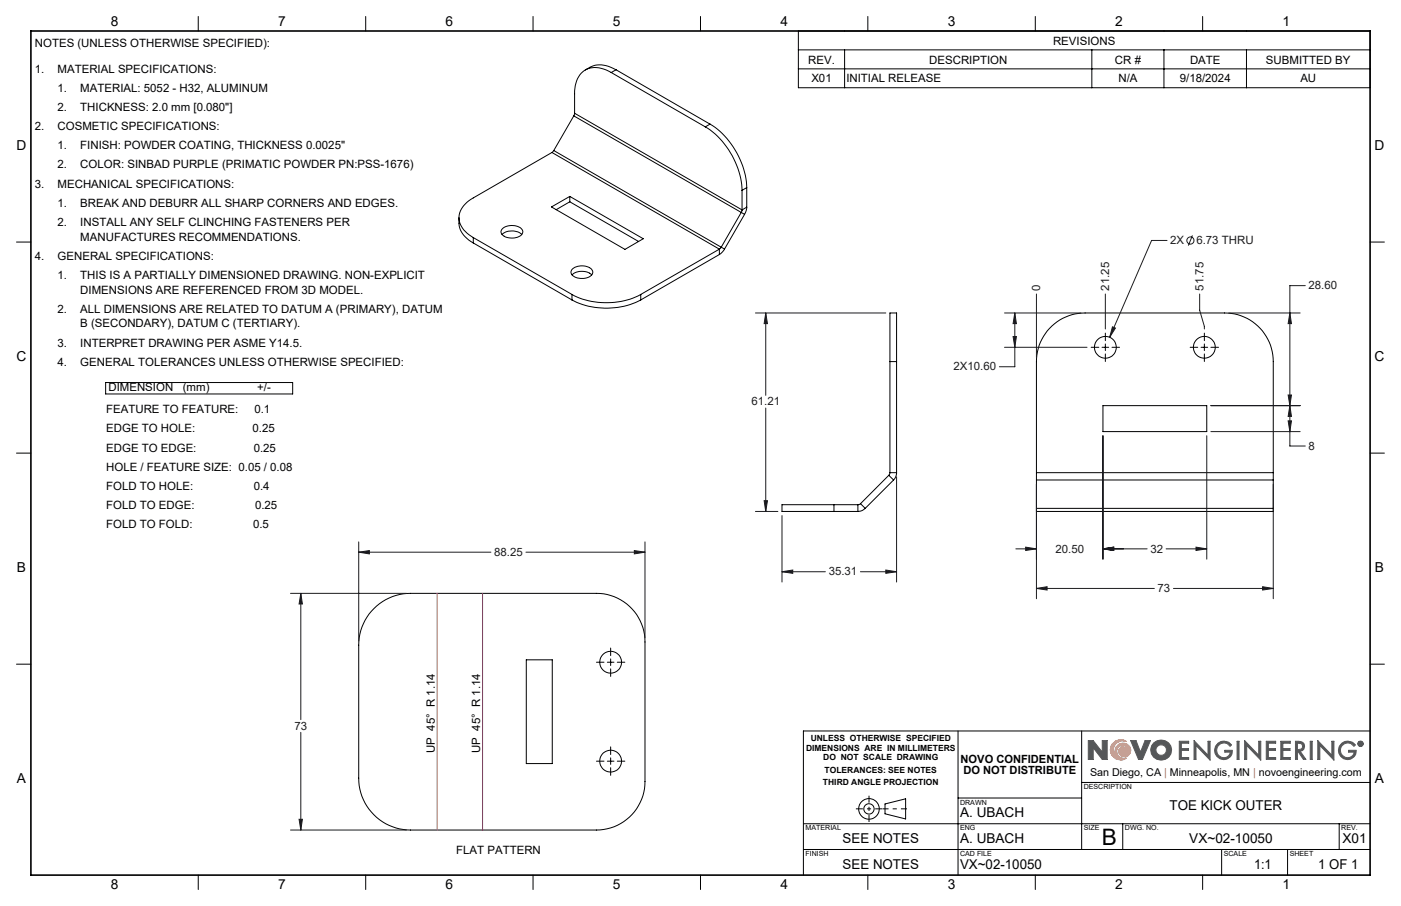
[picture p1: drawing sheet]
<svg xmlns="http://www.w3.org/2000/svg" width="432mm" height="279mm" viewBox="0 0 432 279" stroke-linecap="round" stroke-linejoin="round" font-family="sans-serif">
<g fill="none" stroke="#000" stroke-width=".31">
<path d="M61.1 5.1v4.5M112.7 5.1v4.5M164.3 5.1v4.5M215.9 5.1v4.5M267.5 5.1v4.5M319.1 5.1v4.5M370.7 5.1v4.5M176.8 35.7l-6.1 10.7M176.8 35.7l51.7 29.8M177.1 34.9l-.3 .8M177.1 34.9l51.6 29.8M188.4 22.4a7.6 7.6 0 0 0-8.8-.3 8.5 8.5 0 0 0-2.5 6.8v6"/>
<path d="M188.4 22.4l29 16.7M189.9 21.5a8 8 0 0 0-9.5 .1M189.9 21.5l-1.5 .9M189.9 21.5l28.9 16.8M217.4 39.1a25 25 0 0 1 11.3 19.6M218.8 38.3a25 25 0 0 1 11.4 19.6M218.8 38.3l-1.4 .8M170.1 47l-24.2 14a6.6 6.6 0 0 0-4 8.2 9.4 9.4 0 0 0 4 4.1M170.1 47l51.6 29.8M170.7 46.4l-.6 .6M170.7 46.4l51.6 29.8M228.7 58.7v6"/>
<path d="M230.2 57.9l-1.5 .8M230.2 57.9v6M5.1 74.6h4.4M141.5 67.1a7.4 7.4 0 0 0 4.4 7.8M145.9 73.3l30.4 17.5M145.9 73.3v1.6M145.9 74.9l30.4 17.6M154.7 72.3a4.8 4.8 0 0 1 6.1 0M154.9 70.5a4.6 4.6 0 0 1 6.1 .4 1.89 1.89 0 0 1-2 2.4 3.7 3.7 0 0 1-4.6-1.7zM170 63.8l5.6-3.2 22.7 13-5.7 3.3zM175.6 60.6v1.6M175.6 62.2l21.2 12.3"/>
<path d="M175.6 62.2l-4.2 2.5M221.7 76.8l-24.2 14M221.7 76.8v1.7M221.7 78.5l-24.2 14M222.3 76.2l-.6 .6M222.3 76.2l1 .6M223.3 76.8l-1.6 1.7M228.5 65.5l-6.2 10.7M228.5 65.5l1 .6M228.7 64.7l-.2 .8M229.5 66.1l-6.2 10.7M230.2 63.9l-.7 2.2"/>
<path d="M230.2 63.9l-1.5 .8M422.3 74.6h4.4M176.3 92.5a23.3 23.3 0 0 0 21.2 0M176.3 90.8a23.3 23.3 0 0 0 21.2 0M176.3 90.8v1.7M176.3 83.1a4.4 4.4 0 0 1 6.3 .4 2.12 2.12 0 0 1-2.2 2.3 3.8 3.8 0 0 1-4.4-1.6zM176.3 84.8a4.7 4.7 0 0 1 6.1 0M197.5 90.8v1.7M274.3 111.5v-15h2v15M274.3 111.5h2M274.3 111.5v34.3M276.3 111.5v34.3"/>
<path d="M5.1 139.7h4.4M339.9 125.1h32v8h-32zM422.3 139.7h4.4M257 155.6h-16v2.1h16M257 157.7h7.4M257 155.6v2.1M257 155.6h7.4M264.4 155.6v2.1M265.2 155.3l-.8 .3M265.2 155.3l1.5 1.5M266.7 156.8a3.1 3.1 0 0 1-2.3 .9M273.9 146.6l-8.7 8.7"/>
<path d="M273.9 146.6l1.5 1.4M274.3 145.8l-.4 .8M274.3 145.8h2M275.4 148l-8.7 8.8M276.3 145.8a3.3 3.3 0 0 1-.9 2.2M319.4 145.8v-34.3a15 15 0 0 1 15-15h43a15 15 0 0 1 15 15v34.3M319.4 145.8v2.2M319.4 156.8v.9h73v-.9M319.4 145.8h73M319.4 148v8.8M319.4 148h73M319.4 156.8h73"/>
<path d="M392.4 145.8v2.2M392.4 148v8.8M115.3 187.7a15.9 15.9 0 0 1 11.2-4.7h57.3a15 15 0 0 1 15 15v43a15 15 0 0 1-15 15h-57.3a16 16 0 0 1-15.9-16v-41a15.7 15.7 0 0 1 4.7-11.3zM5.1 204.8h4.4M162.2 203.5h8v32h-8zM422.3 204.8h4.4M295.3 225.4v44.5M333.4 225.4v36.6M422.3 225.4h-174.7v44.5M247.6 254h174.7M272.8 247.9l6.3-1.6v6.3l-6.3-1.6zM295.3 246.1h38.1"/>
<path d="M333.4 241.3h88.9M346 254v8M412.7 254v8M61.1 269.9v4.4M112.7 269.9v4.4M164.3 269.9v4.4M215.9 269.9v4.4M247.6 262h174.7M267.5 269.9v4.4M319.1 269.9v4.4M370.7 269.9v4.4M376.5 262v7.9"/>
<path d="M396.8 262v7.9"/>
<circle cx="340.7" cy="107.1" r="3.4"/>
<circle cx="371.2" cy="107.1" r="3.4"/>
<circle cx="188.2" cy="204.2" r="3.4"/>
<circle cx="188.2" cy="234.7" r="3.4"/>
<circle cx="267.8" cy="249.5" r="1.59"/>
<circle cx="267.8" cy="249.5" r="3.2"/>
</g>
<path d="M342.7 229.6a3.1 3.1 0 0 1 4.5-.9 2.82 2.82 0 0 0-3.9 1.7 2.82 2.82 0 0 0 2.3 3.6 2.45 2.45 0 0 1-1.1-4.2 2.45 2.45 0 0 1 4 1.5 1.88 1.88 0 0 1-1.9 2.1 1.88 1.88 0 0 1-1.8-2.2l.6-.7a1.82 1.82 0 0 1 2.4 1.5 1.89 1.89 0 0 0-2.6-2 1.89 1.89 0 0 0-.3 3.3l1.5 .6 .8-.1a3.2 3.2 0 0 1-4-.2 3.2 3.2 0 0 1-.5-4z" fill="none" stroke="#f78d2a" stroke-width=".31"/>
<g fill="none" stroke="#555759" stroke-width=".31">
<path d="M336.9 230.6v3.6h-1.5v-5.8h1.5l2.8 3.6M336.9 230.6h.1M337 230.6l2.7 3.6h1.5v-5.8h-1.5v3.6M339.7 232h.1M348.5 228.4h1.6l1.4 3.6 1.4-3.6h1.7l-2.5 5.8h-1.2zM363.5 228.6h2.9v.6h-2.3v1.7h2.2v.5h-2.2v2.2h2.3v.6h-2.9zM368 228.4l4.3 4.5v-4.3h.7v5.8l-4.4-4.5v4.3h-.6zM375.4 229.2a2.89 2.89 0 0 1 4.2 .5l-.5 .5a2.26 2.26 0 0 0-3.2-.7 2.26 2.26 0 0 0-.5 3.2 2.26 2.26 0 0 0 3.3 .4l.5-1.1h-1.7v-.6h2.3a2.78 2.78 0 0 1-4 2.5 2.78 2.78 0 0 1-.4-4.7zM381.3 228.6h.6v5.6h-.6zM383.6 228.4l4.3 4.5v-4.3h.7v5.8l-4.4-4.5v4.3h-.6zM390.3 228.6h2.9v.6h-2.3v1.7h2.2v.5h-2.2v2.2h2.3v.6h-2.9zM394.8 228.6h2.9v.6h-2.3v1.7h2.2v.5h-2.2v2.2h2.3v.6h-2.9z"/>
<path d="M399.3 228.6a2.74 2.74 0 0 1 2.6 .8l.2 .8-.3 .9-1.1 .6 1.8 2.5h-.8l-1.7-2.5h-.1v2.5h-.6zM399.9 229.2l1.1 .1a1.02 1.02 0 0 1 0 1.7l-1.1 .2zM403.8 228.6h.6v5.6h-.6zM406.2 228.4l4.3 4.5v-4.3h.6v5.8l-4.3-4.5v4.3h-.6zM413.6 229.2a2.89 2.89 0 0 1 4.2 .5l-.5 .5a2.25 2.25 0 0 0-3.3-.7 2.25 2.25 0 0 0-.2 3.4 2.25 2.25 0 0 0 3.4-.3l.1-.6h-1.6v-.6h2.3a2.79 2.79 0 0 1-4 2.5 2.79 2.79 0 0 1-.4-4.7zM419 228.9l.6 .1-.1 .4 .2 .4-.4-.4-.3 .4zM419.2 229l.3 .2-.3 .1z"/>
<circle cx="357.9" cy="231.3" r="1.64"/>
<circle cx="357.9" cy="231.3" r="3.2"/>
<circle cx="419.3" cy="229.4" r=".85"/>
<circle cx="419.3" cy="229.4" r=".71"/>
</g>
<path d="M279.5 249.4h-7.5" fill="none" stroke="#000" stroke-width=".31" stroke-dasharray="15.2 1.3 1.3 1.3" stroke-dashoffset="13.4" stroke-linecap="butt"/>
<path d="M263.8 249.4h8.1M267.8 245.4v8.1" fill="none" stroke="#000" stroke-width=".31" stroke-dasharray="15.2 1.3 1.3 1.3" stroke-dashoffset="13.1" stroke-linecap="butt"/>
<path d="M9.5 9.6h412.8v260.3h-412.8z" fill="none" stroke="#000" stroke-width=".5"/>
<path d="M343 229.1a3.2 3.2 0 0 1 4.2-.4 2.82 2.82 0 0 0-3.9 1.7 2.82 2.82 0 0 0 2.3 3.6 2.43 2.43 0 0 1-1.9-2.8 2.43 2.43 0 0 1 2.7-2 2.43 2.43 0 0 1 2.1 2.7 1.82 1.82 0 0 1-2.5 1.5 1.82 1.82 0 0 1-.9-2.7 1.73 1.73 0 0 1 2.7 1.3 1.9 1.9 0 0 0-2.6-2 1.9 1.9 0 0 0-.3 3.3l.8 .5h1.5a3.2 3.2 0 0 1-4.2-.4 3.2 3.2 0 0 1 0-4.3z" fill-rule="evenodd" fill="#f78d2a"/>
<path d="M335.4 228.4v5.8h1.5v-3.6l2.8 3.6h1.5v-5.8h-1.5v3.6l-2.8-3.6zM348.5 228.4l2.4 5.8h1.2l2.5-5.8h-1.7l-1.4 3.6-1.4-3.6zM355.6 229.1a3.1 3.1 0 0 0 .2 4.6 3.1 3.1 0 0 0 4.6-.6 3.1 3.1 0 0 0-1-4.5l-1.8-.4-1 .3zM356.2 231.3a1.65 1.65 0 0 1 3.3 0 1.65 1.65 0 0 1-3.3 0zM363.5 228.6v5.6h2.9v-.6h-2.3v-2.2h2.2v-.5h-2.2v-1.7h2.3v-.6zM368 228.4v5.8h.6v-4.3l4.4 4.5v-5.8h-.7v4.3zM375.2 229.3a2.79 2.79 0 0 0 .7 4.7 2.79 2.79 0 0 0 3.9-2.6h-2.3v.6h1.7a2.16 2.16 0 0 1-3 1.4 2.16 2.16 0 0 1-.9-3.2 2.22 2.22 0 0 1 3.8 0l.5-.5a2.92 2.92 0 0 0-4.4-.4zM381.3 228.6v5.6h.6v-5.6zM383.6 228.4v5.8h.6v-4.3l4.4 4.5v-5.8h-.7v4.3zM390.3 228.6v5.6h2.9v-.6h-2.3v-2.2h2.2v-.5h-2.2v-1.7h2.3v-.6zM394.8 228.6v5.6h2.9v-.6h-2.3v-2.2h2.2v-.5h-2.2v-1.7h2.3v-.6zM399.3 228.6v5.6h.6v-2.5l1.8 2.5h.8l-1.8-2.5 1.1-.6 .3-1.3a1.6 1.6 0 0 0-2.1-1.2zM399.9 229.2l1.3 .3 .3 .4-.3 1-1.3 .3zM403.8 228.6v5.6h.6v-5.6zM406.2 228.4v5.8h.6v-4.3l4.3 4.5v-5.8h-.6v4.3zM413.3 229.4a2.79 2.79 0 0 0 .9 4.6 2.79 2.79 0 0 0 3.8-2.6h-2.3v.6h1.6a2.18 2.18 0 0 1-3.2 1.3 2.18 2.18 0 0 1-.4-3.5 2.22 2.22 0 0 1 3.6 .4l.5-.5a2.89 2.89 0 0 0-4.5-.3zM419 228.9v.9h.2v-.4l.5 .4-.2-.4 .2-.4zM419.2 229l.3 .2-.3 .1zM418.5 229.4a.85 .85 0 0 0 1.7 0 .85 .85 0 0 0-1.7 0zM418.6 229.4a.71 .71 0 0 1 1.4 0 .71 .71 0 0 1-1.4 0z" fill-rule="evenodd" fill="#555759"/>
<g fill="none" stroke="#191924" stroke-width=".31">
<path d="M359.7 74.2h-4.8l-12.9 29.8M367.5 72.6l-1.2 3.1M232.8 96.5h40.2M236 96.5l.5 3.3h-1zM236 96.5v25.4M309.6 96.5h23.6M312.8 96.5l.5 3.3h-1.1zM312.8 96.5v16.6h-4.8M319.4 90.7v19.5M340.7 90.7v10.8M369.7 90.7v5l1.5 4.9v.9M378.7 96.5h22"/>
<path d="M397.5 96.5l.5 3.3h-1zM402.3 88.1h-4.8v49.4h4.8M309.6 107.1h25.4M312.2 103.8h1.1l-.5 3.3zM342.9 100.8l.9 .4-1.8 2.8zM236 125.8v31.9M339.9 134.4v38M371.9 134.4v38M373.2 125.1h27.5M373.2 133.1h27.5M397 129.8h1l-.5 3.3zM397 121.8h1l-.5 3.3z"/>
<path d="M397.5 125.1l.5 3.3h-1zM232.8 157.7h6.9M235.5 154.4h1l-.5 3.3zM241 159v20.5M276.3 147v32.5M319.4 149.3v35.3M392.4 149.3v35.3M110.6 170.3l3.2-.5v1zM110.6 167.1v30.6M110.6 170.3h40.7M162.1 170.3h36.7M195.5 169.8l3.3 .5-3.3 .5z"/>
<path d="M198.8 167.1v29.6M241 176.3l3.3-.5v1zM241 176.3h13.4M265.2 176.3h11.1M273 175.8l3.3 .5-3.3 .5zM313.1 169.3h6.3M316.1 168.7l3.3 .6-3.3 .5zM339.9 169.3l3.4-.6v1.1zM339.9 169.3h13.7M359.4 169.3h12.5M368.6 168.7l3.3 .6-3.3 .5zM89.5 183h35.8"/>
<path d="M92.7 183l.5 3.3h-1zM92.7 183v38.9M319.4 181.5l3.3-.6v1.1zM319.4 181.5h36.4M361.7 181.5h30.7M389.1 180.9l3.3 .6-3.3 .5zM92.7 225.8v30.2M89.5 256h35.8M92.2 252.7h1l-.5 3.3z"/>
<circle cx="366.9" cy="74.2" r="1.11"/>
</g>
<g fill="none" stroke="#000" stroke-width=".31">
<path d="M246.1 9.6h176.2v17.5h-176.2zM246.1 15.4h176.2M260.3 15.4v11.7M336.5 15.4v11.7M358.7 15.4v11.7M384.2 15.4v11.7M246.1 21.2h176.2M32.6 118h57.6v3.5h-57.6zM336.3 107.1h2.4M339.7 107.1h2M340.7 102.7v2.4M340.7 106.1v2"/>
<path d="M340.7 109.1v2.4M342.7 107.1h2.4M366.8 107.1h2.3M370.2 107.1h2M371.2 102.7v2.4M371.2 106.1v2M371.2 109.1v2.4M373.2 107.1h2.4M188.2 199.8v2.4M183.8 204.2h2.4M187.2 204.2h2M188.2 203.2v2"/>
<path d="M188.2 206.3v2.3M190.3 204.2h2.3M183.8 234.7h2.4M187.2 234.7h2M188.2 230.3v2.4M188.2 233.7v2M188.2 236.7v2.4M190.3 234.7h2.3"/>
</g>
<path d="M134.7 183v73M148.7 183v73" fill="none" stroke="#ff0080" stroke-width=".31"/>
<g fill="#191924">
<path d="M110.6 170.3l3.2-.5v1zM195.5 169.8l3.3 .5-3.3 .5zM92.7 183l.5 3.3h-1zM92.2 252.7h1l-.5 3.3zM273 175.8l3.3 .5-3.3 .5zM241 176.3l3.3-.5v1zM235.5 154.4h1l-.5 3.3zM236 96.5l.5 3.3h-1z"/>
<path d="M342.9 100.8l-.9 3.2 1.8-2.8zM319.4 181.5l3.3-.6v1.1zM389.1 180.9l3.3 .6-3.3 .5zM339.9 169.3l3.4-.6v1.1zM368.6 168.7l3.3 .6-3.3 .5zM397.5 125.1l.5 3.3h-1zM397 129.8h1l-.5 3.3zM339.9 169.3l3.4-.6v1.1zM316.1 168.7l3.3 .6-3.3 .5zM397 121.8h1l-.5 3.3zM397.5 96.5l.5 3.3h-1zM312.8 96.5l.5 3.3h-1.1zM312.2 103.8h1.1l-.5 3.3z"/>
</g>
<text font-size="7" x="339.5" y="260.5">B</text>
<g font-size="4.2">
<text x="34.1" y="8.1">8</text>
<text x="85.7" y="8.1">7</text>
<text x="137.3" y="8.1">6</text>
<text x="188.9" y="8.1">5</text>
<text x="240.5" y="8.1">4</text>
<text x="292.1" y="8.1">3</text>
<text x="343.7" y="8.1">2</text>
<text x="395.3" y="8.1">1</text>
<text x="5.1" y="46.4">D</text>
<text x="423.7" y="46.4">D</text>
<text x="5.1" y="111.4">C</text>
<text x="423.7" y="111.4">C</text>
<text x="5.2" y="176.5">B</text>
<text x="423.8" y="176.5">B</text>
<text x="5.2" y="241.6">A</text>
<text x="423.8" y="241.6">A</text>
<text x="360.5" y="249.9">TOE KICK OUTER</text>
<text x="295.9" y="252">A. UBACH</text>
<text x="259.7" y="260">SEE NOTES</text>
<text x="295.9" y="260">A. UBACH</text>
<text x="366.5" y="260">VX~02-10050</text>
<text x="413.8" y="260">X01</text>
<text x="259.7" y="267.9">SEE NOTES</text>
<text x="295.9" y="267.9">VX~02-10050</text>
<text x="386.5" y="267.9">1:1</text>
<text x="406.3" y="267.9">1 OF 1</text>
<text x="34.1" y="274.2">8</text>
<text x="85.7" y="274.2">7</text>
<text x="137.3" y="274.2">6</text>
<text x="188.9" y="274.2">5</text>
<text x="240.5" y="274.2">4</text>
<text x="292.1" y="274.2">3</text>
<text x="343.7" y="274.2">2</text>
<text x="395.3" y="274.2">1</text>
</g>
<g font-size="3.5">
<text x="10.8" y="14.5">NOTES (UNLESS OTHERWISE SPECIFIED):</text>
<text x="324.6" y="13.8">REVISIONS</text>
<text x="10.8" y="22.4">1.</text>
<text x="17.8" y="22.4">MATERIAL SPECIFICATIONS:</text>
<text x="249.1" y="19.6">REV.</text>
<text x="286.4" y="19.6">DESCRIPTION</text>
<text x="343.6" y="19.6">CR #</text>
<text x="366.8" y="19.6">DATE</text>
<text x="390.2" y="19.6">SUBMITTED BY</text>
<text x="17.8" y="28.3">1.</text>
<text x="24.8" y="28.3">MATERIAL: 5052 - H32, ALUMINUM</text>
<text x="250.1" y="25.4">X01</text>
<text x="260.8" y="25.4">INITIAL RELEASE</text>
<text x="344.7" y="25.4">N/A</text>
<text x="363.6" y="25.4">9/18/2024</text>
<text x="400.8" y="25.4">AU</text>
<text x="17.8" y="34.2">2.</text>
<text x="24.8" y="34.2">THICKNESS: 2.0 mm [0.080&quot;]</text>
<text x="10.8" y="40.1">2.</text>
<text x="17.8" y="40.1">COSMETIC SPECIFICATIONS:</text>
<text x="17.8" y="46">1.</text>
<text x="24.8" y="46">FINISH: POWDER COATING, THICKNESS 0.0025&quot;</text>
<text x="17.8" y="51.9">2.</text>
<text x="24.8" y="51.9">COLOR: SINBAD PURPLE (PRIMATIC POWDER PN:PSS-1676)</text>
<text x="10.8" y="57.8">3.</text>
<text x="17.8" y="57.8">MECHANICAL SPECIFICATIONS:</text>
<text x="17.8" y="63.7">1.</text>
<text x="24.8" y="63.7">BREAK AND DEBURR ALL SHARP CORNERS AND EDGES.</text>
<text x="17.8" y="69.6">2.</text>
<text x="24.8" y="69.6">INSTALL ANY SELF CLINCHING FASTENERS PER</text>
<text x="24.8" y="74.2">MANUFACTURES RECOMMENDATIONS.</text>
<text x="10.8" y="80.1">4.</text>
<text x="17.8" y="80.1">GENERAL SPECIFICATIONS:</text>
<text x="17.8" y="86">1.</text>
<text x="24.8" y="86">THIS IS A PARTIALLY DIMENSIONED DRAWING. NON-EXPLICIT</text>
<text x="24.8" y="90.5">DIMENSIONS ARE REFERENCED FROM 3D MODEL.</text>
<text x="17.8" y="96.4">2.</text>
<text x="24.8" y="96.4">ALL DIMENSIONS ARE RELATED TO DATUM A (PRIMARY), DATUM</text>
<text x="24.8" y="101">B (SECONDARY), DATUM C (TERTIARY).</text>
<text x="17.8" y="106.9">3.</text>
<text x="24.8" y="106.9">INTERPRET DRAWING PER ASME Y14.5.</text>
<text x="17.8" y="112.8">4.</text>
<text x="24.8" y="112.8">GENERAL TOLERANCES UNLESS OTHERWISE SPECIFIED:</text>
<text x="33.4" y="120.7">DIMENSION</text>
<text x="56.3" y="120.7">(mm)</text>
<text x="79.3" y="120.7">+/-</text>
<text x="32.7" y="127.4">FEATURE TO FEATURE:</text>
<text x="78.4" y="127.4">0.1</text>
<text x="32.7" y="133.3">EDGE TO HOLE:</text>
<text x="77.8" y="133.3">0.25</text>
<text x="32.7" y="139.2">EDGE TO EDGE:</text>
<text x="78.2" y="139.2">0.25</text>
<text x="32.7" y="145.1">HOLE / FEATURE SIZE: 0.05 / 0.08</text>
<text x="32.7" y="151.1">FOLD TO HOLE:</text>
<text x="78.2" y="151.1">0.4</text>
<text x="32.7" y="157">FOLD TO EDGE:</text>
<text x="78.6" y="157">0.25</text>
<text x="32.7" y="162.9">FOLD TO FOLD:</text>
<text x="78" y="162.9">0.5</text>
<text x="134" y="232.2" transform="rotate(-90 134 232.2)">UP 45° R 1.14</text>
<text x="148" y="232.2" transform="rotate(-90 148 232.2)">UP 45° R 1.14</text>
<text x="296.1" y="235.2">NOVO CONFIDENTIAL</text>
<text x="296.9" y="238.7">DO NOT DISTRIBUTE</text>
<text x="140.6" y="263.3">FLAT PATTERN</text>
</g>
<g font-size="3.5" fill="#191924">
<text x="360.7" y="75.3">2X</text>
<text x="368.7" y="75.3">6.73 THRU</text>
<text x="320.6" y="89.7" transform="rotate(-90 320.6 89.7)">0</text>
<text x="341.9" y="89.7" transform="rotate(-90 341.9 89.7)">21.25</text>
<text x="370.9" y="89.7" transform="rotate(-90 370.9 89.7)">51.75</text>
<text x="403.3" y="89.2">28.60</text>
<text x="293.9" y="114.2">2X10.60</text>
<text x="231.6" y="125">61.21</text>
<text x="403.3" y="138.7">8</text>
<text x="152.3" y="171.5">88.25</text>
<text x="325.3" y="170.4">20.50</text>
<text x="354.5" y="170.4">32</text>
<text x="255.4" y="177.5">35.31</text>
<text x="356.8" y="182.6">73</text>
<text x="90.8" y="225.1">73</text>
</g>
<text font-size="3.3" x="336" y="239.4">San Diego, CA | Minneapolis, MN | novoengineering.com</text>
<g font-size="2.6">
<text x="248.4" y="231.5">DIMENSIONS ARE IN MILLIMETERS</text>
<text x="249.9" y="228.6">UNLESS OTHERWISE SPECIFIED</text>
<text x="253.7" y="234.4">DO NOT SCALE DRAWING</text>
<text x="254.2" y="238.5">TOLERANCES: SEE NOTES</text>
<text x="253.7" y="242.1">THIRD ANGLE PROJECTION</text>
</g>
<g font-size="2.2">
<text x="334" y="243.4">DESCRIPTION</text>
<text x="295.9" y="248.2">DRAWN</text>
<text x="248.3" y="256.1">MATERIAL</text>
<text x="295.9" y="256.1">ENG</text>
<text x="334" y="256.1">SIZE</text>
<text x="346.7" y="256.1">DWG. NO.</text>
<text x="413.4" y="256.1">REV.</text>
<text x="248.3" y="264">FINISH</text>
<text x="295.9" y="264">CAD FILE</text>
<text x="377.2" y="264">SCALE</text>
<text x="397.5" y="264">SHEET</text>
</g>
</svg>
